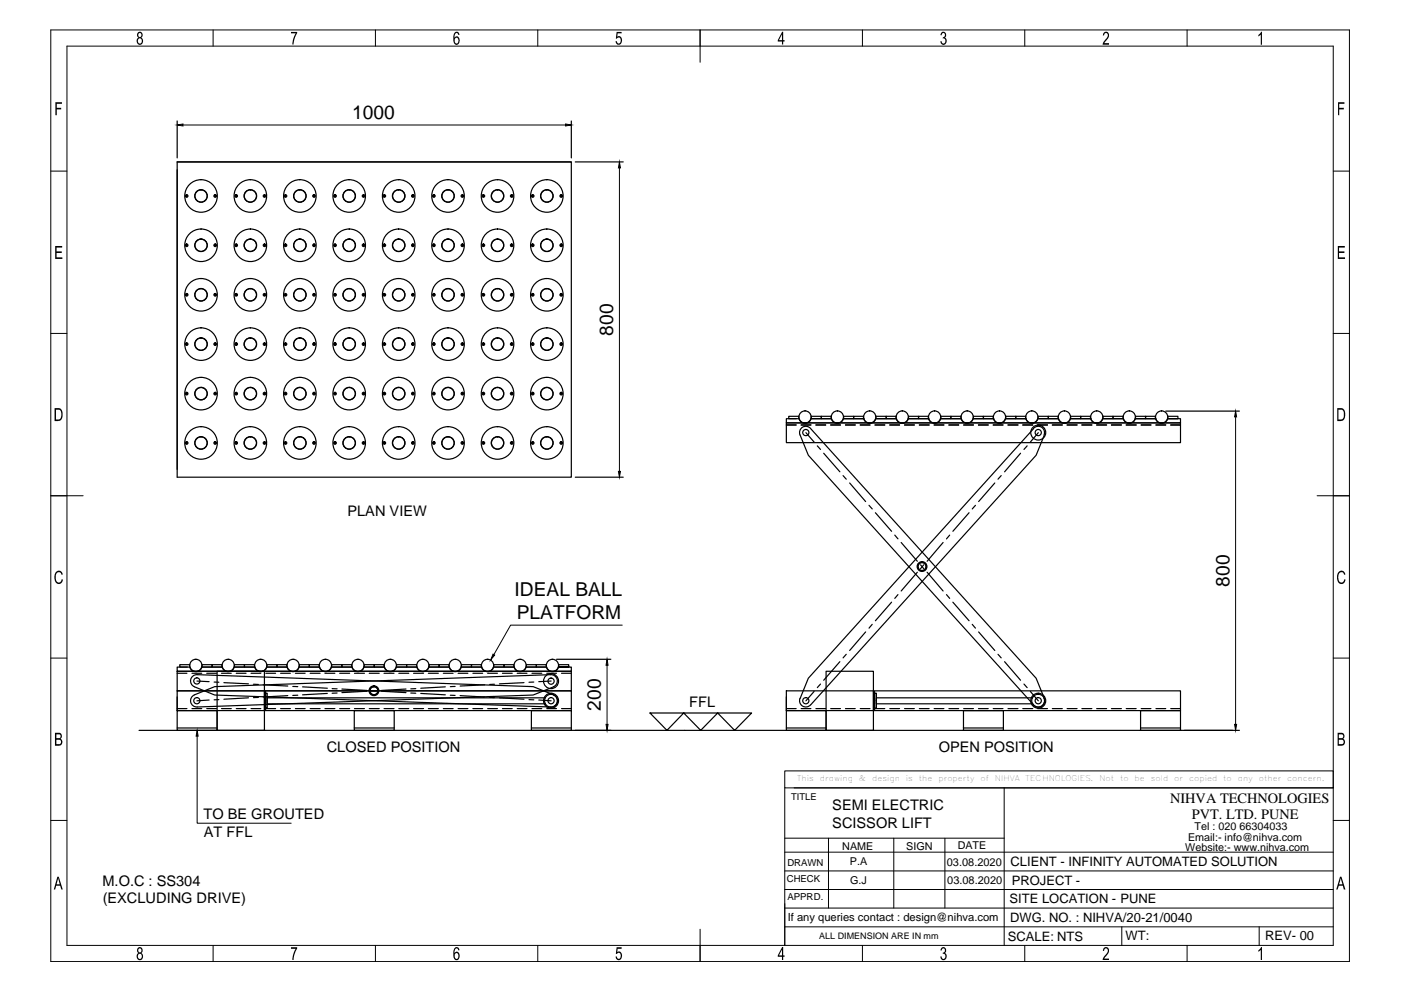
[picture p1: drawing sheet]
<svg xmlns="http://www.w3.org/2000/svg" width="297mm" height="210mm" viewBox="0 0 297 210" stroke-linecap="round" stroke-linejoin="round" font-family="sans-serif">
<!-- layer: 0 -->
<g fill="none" stroke="#000" stroke-width=".25">
<path d="M37.6 34.3h83.5v66.9h-83.5zM37.6 25.7v7.8M37.6 34.3h83.5M121.1 25.7v7.8M122 34.3h10.1M166.7 89.7h83.6v4.2h-83.6zM166.7 90.1h2.1M169.6 92.2l1.8 4.3 47.7 52.9a1.33 1.33 0 0 0 1.7 .3 1.33 1.33 0 0 0 .6-1.6M169.9 90.1h2M170.9 91.7l1.7 2M171.9 90.8a1.33 1.33 0 0 0-1.7-.2 1.33 1.33 0 0 0-.6 1.6M171.9 90.9l47.8 52.9 1.7 4.3"/>
<path d="M173 90.1h2.1M173.3 94.5l.7 .8M174.6 96.1l3.5 3.9M176.1 90.1h2.1M178.9 88.2a1.32 1.32 0 0 1-1.3 1.5 1.32 1.32 0 0 1-1.4-1.4h-2.1v.5h2.2h-4.3h2.1v-.5h-2.1a1.34 1.34 0 0 1-1.3 1.4 1.34 1.34 0 0 1-1.3-1.5l-2.2 .1v.5h2.2M178.9 88.3h2.1v.5h-2.2h4.3h-2.1v-.5h2.1M179.3 90.1h2M182.4 90.1h2.1M183.1 88.2a1.33 1.33 0 0 0 1.3 1.5 1.33 1.33 0 0 0 1.3-1.5M185.5 90.1h2.1M185.8 88.3h2.1v.5h-2.2h4.3h-2.1v-.5h2.1a1.34 1.34 0 0 0 1.3 1.4 1.34 1.34 0 0 0 1.3-1.5l2.1 .1v.5h-2.1h4.3h-2.2v-.5h2.2M188.7 90.1h2"/>
<path d="M191.8 90.1h2.1M194.9 90.1h2.1M196.8 88.2a1.33 1.33 0 0 0 1.4 1.5 1.33 1.33 0 0 0 1.3-1.5M198 90.1h2.1M199.5 88.3h2.1v.5h-2.1h4.3h-2.2v-.5h2.1M201.2 90.1h2.1M203.7 88.2a1.34 1.34 0 0 0 1.4 1.5 1.34 1.34 0 0 0 1.3-1.4h2.1v.5h-2.2h4.4h-2.2v-.5h2.1M204.3 90.1h2.1M207.4 90.1h2.1M210.6 90.1h2.1M210.6 88.2a1.34 1.34 0 0 0 1.3 1.5 1.34 1.34 0 0 0 1.3-1.4h2.2v.5h-2.2h4.3h-2.1v-.5h2.1M213.7 90.1h2.1"/>
<path d="M216.4 96.1l-3.4 3.9M216.8 90.1h2.2M217.4 88.2a1.33 1.33 0 0 0 1.4 1.5 1.33 1.33 0 0 0 1.3-1.5M217.8 94.5l-.7 .8M219.1 90.8a1.33 1.33 0 0 1 1.7-.2 1.33 1.33 0 0 1 .6 1.6M219.1 90.9l-47.7 52.9-1.8 4.3M220 90.1h2.1M220.1 88.3h2.2v.5h-2.2h4.3h-2.1v-.5h2M220.1 91.7l-1.6 2M221.4 92.2l-1.7 4.3-47.8 52.9M223.1 90.1h2.1M224.3 88.2a1.34 1.34 0 0 0 1.4 1.5 1.34 1.34 0 0 0 1.3-1.4h2.1v.5h-2.1h4.3h-2.2v-.5h2.1"/>
<path d="M226.2 90.1h2.2M229.4 90.1h2.1M231.2 88.2a1.34 1.34 0 0 0 1.3 1.5 1.34 1.34 0 0 0 1.4-1.4h2.1v.5h-2.2h4.3h-2.1v-.5h2.1a1.34 1.34 0 0 0 1.3 1.4 1.34 1.34 0 0 0 1.4-1.5l2.1 .1v.5h-2.2h4.3h-2.1v-.5h2.1a1.32 1.32 0 0 0 1.3 1.4 1.32 1.32 0 0 0 1.3-1.5M232.5 90.1h2.1M235.6 90.1h2.2M238.8 90.1h2.1M241.9 90.1h2.1M245.1 90.1h2.1M247.2 87.2h15.6M247.6 88.3h2.1v.5h-2.1h2.7v.9h-83.6v-.9h2.1M248.2 90.1h2.1M122 101.2h10.1"/>
<path d="M178.7 100.8l.7 .8M180.1 102.4l3.4 3.9M184.2 107.1l.7 .8M185.6 108.7l3.4 3.9M189.7 113.5l.7 .8M191.1 115l3.4 4M195.2 119.8l.6 .8M195.8 119.8l-.6 .8M200 115l-3.4 4M201.4 113.5l-.7 .8M205.5 108.7l-3.5 3.9M206.8 107.1l-.7 .8"/>
<path d="M210.9 102.4l-3.4 3.9M212.3 100.8l-.7 .8M118 139.8h11.5M179.4 138.7l-.7 .8M183.5 134l-3.4 3.9M184.9 132.4l-.7 .8M189 127.7l-3.4 3.9M190.4 126.1l-.7 .8M194.5 121.3l-3.4 4M196.6 121.3l3.4 4M200.7 126.1l.7 .8M202 127.7l3.5 3.9"/>
<path d="M206.1 132.4l.7 .8M207.5 134l3.4 3.9M211.6 138.7l.7 .8M29.5 154.9h233.3M37.6 142.3h83.5v4.2h-83.5zM37.6 146.5h83.5v4.2h-83.5zM37.6 150.7h8.4v4.2h-8.4zM37.6 147.7v3M37.6 150.2h2M37.6 154.3h8.4M37.6 142.7h2M40.2 140.9a1.33 1.33 0 0 0 1.3 1.5 1.33 1.33 0 0 0 1.3-1.5"/>
<path d="M40.2 140.9h-2.1v.5h2.1M40.7 150.2h2.1M40.7 142.7h2.1M41.2 147.3l4.3-1.7 71.3-2.6a1.35 1.35 0 0 1 1.3 1.1 1.35 1.35 0 0 1-.7 1.5l-4.4 1.8-71.2 2.5a1.33 1.33 0 0 1-1.4-1 1.33 1.33 0 0 1 .8-1.6M41.8 144.4l2.5 .1M42.9 140.9h2.1v.5h-2.2h4.3h-2.1v-.5h2.1M43.8 150.2h2.1M43.8 142.7h2.1M44.3 148.4l-2.5 .2M45.4 144.6l1 .1M46 142.3h10.1v12.6h-10.1zM46.4 148.3l-1 .1"/>
<path d="M47 150.2h2M47 142.7h2M47.1 140.9a1.33 1.33 0 0 0 1.3 1.5 1.33 1.33 0 0 0 1.3-1.5M47.5 144.7l5.2 .3M49.8 140.9h2v.5h-2.1h4.3h-2.2v-.5h2.1M50.1 150.2h2.1M50.1 142.7h2.1M52.7 148l-5.2 .3M53.2 150.2h2.1M53.2 142.7h2.1M53.7 145.1h1.1M54 140.9a1.33 1.33 0 0 0 1.3 1.5 1.33 1.33 0 0 0 1.3-1.5"/>
<path d="M54.8 147.9h-1.1M55.8 145.2l5.2 .3M56.1 146.6h.2v3.9h-.2zM56.3 147h.4v3.2h-.4zM56.4 150.2h2M56.4 142.7h2M56.6 140.9h2.1v.5h-2.1h4.3h-2.2v-.5h2.1M59.5 150.2h2.1M59.5 142.7h2.1M60.8 140.9a1.33 1.33 0 0 0 1.3 1.5 1.33 1.33 0 0 0 1.4-1.5M61 147.5l-5.2 .3M62.1 145.5l1 .1"/>
<path d="M62.6 150.2h2.1M62.6 142.7h2.1M63.1 147.4h-1M63.5 140.9h2.1v.5h-2.2h4.3h-2.1v-.5h2.1M64.1 145.6l5.3 .3M65.8 150.2h2.1M65.8 142.7h2.1M67.7 140.9a1.33 1.33 0 0 0 1.3 1.5 1.33 1.33 0 0 0 1.3-1.5M68.9 150.2h2.1M68.9 142.7h2.1M69.4 147l-5.3 .3M70.4 140.9h2.1v.5h-2.2h4.3h-2.1v-.5h2.1"/>
<path d="M70.4 146l1.1 .1M71.5 146.9l-1.1 .1M72 150.2h2.1M72 142.7h2.1M72.5 146.1l5.2 .3M74.6 140.9a1.33 1.33 0 0 0 1.3 1.5 1.33 1.33 0 0 0 1.3-1.5M75.1 150.7h8.5v4.2h-8.5zM75.1 154.3h8.5M75.2 150.2h2.1M75.2 142.7h2.1M77.2 140.9h2.1v.5h-2.1h4.3h-2.2v-.5h2.2M77.7 146.6l-5.2 .3"/>
<path d="M78.3 150.2h2.1M78.3 142.7h2.1M78.8 146.5h1M79.8 146.5h-1M80.9 146.6l5.2 .3M81.4 150.2h2.1M81.4 142.7h2.1M81.4 140.9a1.33 1.33 0 0 0 1.4 1.5 1.33 1.33 0 0 0 1.3-1.5M84.1 140.9h2.1v.5h-2.1h4.3h-2.2v-.5h2.1M84.6 150.2h2.1M84.6 142.7h2.1M86.1 146.1l-5.2 .3"/>
<path d="M87.1 146.9l1.1 .1M87.7 150.2h2.1M87.7 142.7h2.1M88.2 146l-1.1 .1M88.3 140.9a1.33 1.33 0 0 0 1.4 1.5 1.33 1.33 0 0 0 1.3-1.5M89.2 147l5.2 .3M90.8 150.2h2.1M90.8 142.7h2.1M91 140.9h2.1v.5h-2.2h4.4h-2.2v-.5h2.1M94 150.2h2.1M94 142.7h2.1M94.4 145.6l-5.2 .3"/>
<path d="M95.2 140.9a1.33 1.33 0 0 0 1.3 1.5 1.33 1.33 0 0 0 1.3-1.5M95.5 147.4h1M96.5 145.5l-1 .1M97.1 150.2h2.1M97.1 142.7h2.1M97.6 147.5l5.2 .3M97.8 140.9h2.2v.5h-2.2h4.3h-2.1v-.5h2.1M100.3 150.2h2M100.3 142.7h2M102 140.9a1.33 1.33 0 0 0 1.4 1.5 1.33 1.33 0 0 0 1.3-1.5M102.8 145.2l-5.2 .3M103.4 150.2h2.1"/>
<path d="M103.4 142.7h2.1M103.8 147.9h1M104.7 140.9h2.2v.5h-2.2h4.3h-2.1v-.5h2M104.8 145.1h-1M105.9 148l5.2 .3M106.5 150.2h2.1M106.5 142.7h2.1M108.9 140.9a1.33 1.33 0 0 0 1.4 1.5 1.33 1.33 0 0 0 1.3-1.5M109.7 150.2h2M109.7 142.7h2M111.1 144.7l-5.2 .3M111.6 140.9h2.1v.5h-2.1h4.3h-2.2v-.5h2.1"/>
<path d="M112.2 148.3l1 .1M112.7 150.7h8.4v4.2h-8.4zM112.7 154.3h8.4M112.8 150.2h2.1M112.8 142.7h2.1M113.2 144.6l-1 .1M114.2 148.4l2.7 .2M115.6 148h-58.9v1.2h58.9M115.8 140.9a1.33 1.33 0 0 0 1.3 1.5 1.33 1.33 0 0 0 1.4-1.5M115.9 150.2h2.1M115.9 142.7h2.1M116.9 144.4l-2.7 .1"/>
<path d="M117.4 147.3l-4.4-1.7-71.2-2.6a1.34 1.34 0 0 0-1.4 1.1 1.34 1.34 0 0 0 .8 1.5l4.3 1.8 71.3 2.5a1.33 1.33 0 0 0 1.3-1 1.33 1.33 0 0 0-.8-1.6M118.5 140.9h2.1v.5h-2.2h2.7v.9h-83.5v-.9h2.1M119.1 150.2h2M119.1 142.7h2M137.8 151.2h7.2l-3.6 3.7zM145 151.2h7.2l-3.6 3.7zM152.2 151.2h7.2l-3.6 3.7zM166.7 146.5h83.6v4.2h-83.6zM166.7 150.7h8.4v4.2h-8.4zM166.7 150.2h2.1M166.7 154.3h8.4M166.7 147.7v3"/>
<path d="M169.6 148.1a1.33 1.33 0 0 0 .6 1.6 1.33 1.33 0 0 0 1.7-.3M169.9 150.2h2M172.6 146.6l-1.7 2M173 150.2h2.1M174 145l-.7 .8M175.1 142.3h10.1v12.6h-10.1zM176.1 150.2h2.1M178.1 140.3l-3.5 3.9M179.3 150.2h2M182.4 150.2h2.1M185.2 146.6h.2v3.9h-.2zM185.5 150.2h2.1"/>
<path d="M188.7 150.2h2M191.8 150.2h2.1M194.9 150.2h2.1M198 150.2h2.1M201.2 150.2h2.1M204.3 150.7h8.4v4.2h-8.4zM204.3 154.3h8.4M204.3 150.2h2.1M207.4 150.2h2.1M210.6 150.2h2.1M213 140.3l3.4 3.9M213.7 150.2h2.1"/>
<path d="M216.8 150.2h2.2M217.1 145l.7 .8M218.5 146.6l1.6 2M219 148h-33.2v.6v-1.6h-.4v3.2h.4v-1.6v.6h33.2M220 150.2h2.1M223.1 150.2h2.1M226.2 150.2h2.2M229.4 150.2h2.1M232.5 150.2h2.1M235.6 150.2h2.2M238.8 150.2h2.1M241.8 150.7h8.5v4.2h-8.5z"/>
<path d="M241.8 154.3h8.5M241.9 150.2h2.1M245.1 150.2h2.1M248.2 150.2h2.1"/>
<circle cx="39.6" cy="52" r=".28"/>
<circle cx="39.6" cy="41.6" r=".28"/>
<circle cx="39.6" cy="41.6" r=".15"/>
<circle cx="39.6" cy="52" r=".15"/>
<circle cx="42.6" cy="41.6" r="3.5"/>
<circle cx="42.6" cy="52" r="3.5"/>
<circle cx="42.6" cy="52" r="1.33"/>
<circle cx="42.6" cy="41.6" r="1.33"/>
<circle cx="42.6" cy="52" r="1.29"/>
<circle cx="42.6" cy="41.6" r="1.29"/>
<circle cx="45.6" cy="41.6" r=".28"/>
<circle cx="45.6" cy="52" r=".28"/>
<circle cx="45.6" cy="41.6" r=".15"/>
<circle cx="45.6" cy="52" r=".15"/>
<circle cx="50.1" cy="41.6" r=".28"/>
<circle cx="50.1" cy="52" r=".28"/>
<circle cx="50.1" cy="52" r=".15"/>
<circle cx="50.1" cy="41.6" r=".15"/>
<circle cx="53.1" cy="52" r="3.5"/>
<circle cx="53.1" cy="41.6" r="3.5"/>
<circle cx="53.1" cy="41.6" r="1.33"/>
<circle cx="53.1" cy="52" r="1.33"/>
<circle cx="53.1" cy="41.6" r="1.29"/>
<circle cx="53.1" cy="52" r="1.29"/>
<circle cx="56.1" cy="41.6" r=".28"/>
<circle cx="56.1" cy="52" r=".28"/>
<circle cx="56.1" cy="52" r=".15"/>
<circle cx="56.1" cy="41.6" r=".15"/>
<circle cx="60.5" cy="41.6" r=".28"/>
<circle cx="60.5" cy="52" r=".28"/>
<circle cx="60.5" cy="52" r=".15"/>
<circle cx="60.5" cy="41.6" r=".15"/>
<circle cx="63.6" cy="41.6" r="3.5"/>
<circle cx="63.6" cy="52" r="3.5"/>
<circle cx="63.6" cy="52" r="1.33"/>
<circle cx="63.6" cy="41.6" r="1.33"/>
<circle cx="63.6" cy="41.6" r="1.29"/>
<circle cx="63.6" cy="52" r="1.29"/>
<circle cx="66.6" cy="41.6" r=".28"/>
<circle cx="66.6" cy="52" r=".28"/>
<circle cx="66.6" cy="52" r=".15"/>
<circle cx="66.6" cy="41.6" r=".15"/>
<circle cx="71" cy="52" r=".28"/>
<circle cx="71" cy="41.6" r=".28"/>
<circle cx="71" cy="52" r=".15"/>
<circle cx="71" cy="41.6" r=".15"/>
<circle cx="74" cy="41.6" r="3.5"/>
<circle cx="74" cy="52" r="3.5"/>
<circle cx="74" cy="52" r="1.33"/>
<circle cx="74" cy="41.6" r="1.33"/>
<circle cx="74" cy="41.6" r="1.29"/>
<circle cx="74" cy="52" r="1.29"/>
<circle cx="77.1" cy="52" r=".28"/>
<circle cx="77.1" cy="41.6" r=".28"/>
<circle cx="77.1" cy="52" r=".15"/>
<circle cx="77.1" cy="41.6" r=".15"/>
<circle cx="81.5" cy="41.6" r=".28"/>
<circle cx="81.5" cy="52" r=".28"/>
<circle cx="81.5" cy="52" r=".15"/>
<circle cx="81.5" cy="41.6" r=".15"/>
<circle cx="84.5" cy="41.6" r="3.5"/>
<circle cx="84.5" cy="52" r="3.5"/>
<circle cx="84.5" cy="41.6" r="1.33"/>
<circle cx="84.5" cy="52" r="1.33"/>
<circle cx="84.5" cy="52" r="1.29"/>
<circle cx="84.5" cy="41.6" r="1.29"/>
<circle cx="87.5" cy="52" r=".28"/>
<circle cx="87.5" cy="41.6" r=".28"/>
<circle cx="87.5" cy="52" r=".15"/>
<circle cx="87.5" cy="41.6" r=".15"/>
<circle cx="92" cy="41.6" r=".28"/>
<circle cx="92" cy="52" r=".28"/>
<circle cx="92" cy="52" r=".15"/>
<circle cx="92" cy="41.6" r=".15"/>
<circle cx="95" cy="41.6" r="3.5"/>
<circle cx="95" cy="52" r="3.5"/>
<circle cx="95" cy="41.6" r="1.33"/>
<circle cx="95" cy="52" r="1.33"/>
<circle cx="95" cy="52" r="1.29"/>
<circle cx="95" cy="41.6" r="1.29"/>
<circle cx="98" cy="52" r=".28"/>
<circle cx="98" cy="41.6" r=".28"/>
<circle cx="98" cy="52" r=".15"/>
<circle cx="98" cy="41.6" r=".15"/>
<circle cx="102.5" cy="41.6" r=".28"/>
<circle cx="102.5" cy="52" r=".28"/>
<circle cx="102.5" cy="41.6" r=".15"/>
<circle cx="102.5" cy="52" r=".15"/>
<circle cx="105.5" cy="52" r="3.5"/>
<circle cx="105.5" cy="41.6" r="3.5"/>
<circle cx="105.5" cy="52" r="1.33"/>
<circle cx="105.5" cy="41.6" r="1.33"/>
<circle cx="105.5" cy="41.6" r="1.29"/>
<circle cx="105.5" cy="52" r="1.29"/>
<circle cx="108.5" cy="41.6" r=".28"/>
<circle cx="108.5" cy="52" r=".28"/>
<circle cx="108.5" cy="52" r=".15"/>
<circle cx="108.5" cy="41.6" r=".15"/>
<circle cx="112.9" cy="41.6" r=".28"/>
<circle cx="112.9" cy="52" r=".28"/>
<circle cx="112.9" cy="52" r=".15"/>
<circle cx="112.9" cy="41.6" r=".15"/>
<circle cx="115.9" cy="52" r="3.5"/>
<circle cx="115.9" cy="41.6" r="3.5"/>
<circle cx="115.9" cy="52" r="1.33"/>
<circle cx="115.9" cy="41.6" r="1.33"/>
<circle cx="115.9" cy="41.6" r="1.29"/>
<circle cx="115.9" cy="52" r="1.29"/>
<circle cx="119" cy="41.6" r=".28"/>
<circle cx="119" cy="52" r=".28"/>
<circle cx="119" cy="52" r=".15"/>
<circle cx="119" cy="41.6" r=".15"/>
<circle cx="39.6" cy="73" r=".28"/>
<circle cx="39.6" cy="62.5" r=".28"/>
<circle cx="39.6" cy="73" r=".15"/>
<circle cx="39.6" cy="62.5" r=".15"/>
<circle cx="42.6" cy="62.5" r="3.5"/>
<circle cx="42.6" cy="73" r="3.5"/>
<circle cx="42.6" cy="73" r="1.33"/>
<circle cx="42.6" cy="62.5" r="1.33"/>
<circle cx="42.6" cy="73" r="1.29"/>
<circle cx="42.6" cy="62.5" r="1.29"/>
<circle cx="45.6" cy="62.5" r=".28"/>
<circle cx="45.6" cy="73" r=".28"/>
<circle cx="45.6" cy="73" r=".15"/>
<circle cx="45.6" cy="62.5" r=".15"/>
<circle cx="50.1" cy="62.5" r=".28"/>
<circle cx="50.1" cy="73" r=".28"/>
<circle cx="50.1" cy="62.5" r=".15"/>
<circle cx="50.1" cy="73" r=".15"/>
<circle cx="53.1" cy="73" r="3.5"/>
<circle cx="53.1" cy="62.5" r="3.5"/>
<circle cx="53.1" cy="73" r="1.33"/>
<circle cx="53.1" cy="62.5" r="1.33"/>
<circle cx="53.1" cy="73" r="1.29"/>
<circle cx="53.1" cy="62.5" r="1.29"/>
<circle cx="56.1" cy="62.5" r=".28"/>
<circle cx="56.1" cy="73" r=".28"/>
<circle cx="56.1" cy="73" r=".15"/>
<circle cx="56.1" cy="62.5" r=".15"/>
<circle cx="60.5" cy="73" r=".28"/>
<circle cx="60.5" cy="62.5" r=".28"/>
<circle cx="60.5" cy="73" r=".15"/>
<circle cx="60.5" cy="62.5" r=".15"/>
<circle cx="63.6" cy="62.5" r="3.5"/>
<circle cx="63.6" cy="73" r="3.5"/>
<circle cx="63.6" cy="73" r="1.33"/>
<circle cx="63.6" cy="62.5" r="1.33"/>
<circle cx="63.6" cy="73" r="1.29"/>
<circle cx="63.6" cy="62.5" r="1.29"/>
<circle cx="66.6" cy="73" r=".28"/>
<circle cx="66.6" cy="62.5" r=".28"/>
<circle cx="66.6" cy="73" r=".15"/>
<circle cx="66.6" cy="62.5" r=".15"/>
<circle cx="71" cy="73" r=".28"/>
<circle cx="71" cy="62.5" r=".28"/>
<circle cx="71" cy="73" r=".15"/>
<circle cx="71" cy="62.5" r=".15"/>
<circle cx="74" cy="62.5" r="3.5"/>
<circle cx="74" cy="73" r="3.5"/>
<circle cx="74" cy="62.5" r="1.33"/>
<circle cx="74" cy="73" r="1.33"/>
<circle cx="74" cy="73" r="1.29"/>
<circle cx="74" cy="62.5" r="1.29"/>
<circle cx="77.1" cy="73" r=".28"/>
<circle cx="77.1" cy="62.5" r=".28"/>
<circle cx="77.1" cy="73" r=".15"/>
<circle cx="77.1" cy="62.5" r=".15"/>
<circle cx="81.5" cy="62.5" r=".28"/>
<circle cx="81.5" cy="73" r=".28"/>
<circle cx="81.5" cy="62.5" r=".15"/>
<circle cx="81.5" cy="73" r=".15"/>
<circle cx="84.5" cy="73" r="3.5"/>
<circle cx="84.5" cy="62.5" r="3.5"/>
<circle cx="84.5" cy="73" r="1.33"/>
<circle cx="84.5" cy="62.5" r="1.33"/>
<circle cx="84.5" cy="62.5" r="1.29"/>
<circle cx="84.5" cy="73" r="1.29"/>
<circle cx="87.5" cy="73" r=".28"/>
<circle cx="87.5" cy="62.5" r=".28"/>
<circle cx="87.5" cy="73" r=".15"/>
<circle cx="87.5" cy="62.5" r=".15"/>
<circle cx="92" cy="62.5" r=".28"/>
<circle cx="92" cy="73" r=".28"/>
<circle cx="92" cy="73" r=".15"/>
<circle cx="92" cy="62.5" r=".15"/>
<circle cx="95" cy="73" r="3.5"/>
<circle cx="95" cy="62.5" r="3.5"/>
<circle cx="95" cy="62.5" r="1.33"/>
<circle cx="95" cy="73" r="1.33"/>
<circle cx="95" cy="73" r="1.29"/>
<circle cx="95" cy="62.5" r="1.29"/>
<circle cx="98" cy="62.5" r=".28"/>
<circle cx="98" cy="73" r=".28"/>
<circle cx="98" cy="73" r=".15"/>
<circle cx="98" cy="62.5" r=".15"/>
<circle cx="102.5" cy="62.5" r=".28"/>
<circle cx="102.5" cy="73" r=".28"/>
<circle cx="102.5" cy="62.5" r=".15"/>
<circle cx="102.5" cy="73" r=".15"/>
<circle cx="105.5" cy="73" r="3.5"/>
<circle cx="105.5" cy="62.5" r="3.5"/>
<circle cx="105.5" cy="73" r="1.33"/>
<circle cx="105.5" cy="62.5" r="1.33"/>
<circle cx="105.5" cy="73" r="1.29"/>
<circle cx="105.5" cy="62.5" r="1.29"/>
<circle cx="108.5" cy="62.5" r=".28"/>
<circle cx="108.5" cy="73" r=".28"/>
<circle cx="108.5" cy="62.5" r=".15"/>
<circle cx="108.5" cy="73" r=".15"/>
<circle cx="112.9" cy="62.5" r=".28"/>
<circle cx="112.9" cy="73" r=".28"/>
<circle cx="112.9" cy="62.5" r=".15"/>
<circle cx="112.9" cy="73" r=".15"/>
<circle cx="115.9" cy="73" r="3.5"/>
<circle cx="115.9" cy="62.5" r="3.5"/>
<circle cx="115.9" cy="62.5" r="1.33"/>
<circle cx="115.9" cy="73" r="1.33"/>
<circle cx="115.9" cy="73" r="1.29"/>
<circle cx="115.9" cy="62.5" r="1.29"/>
<circle cx="119" cy="73" r=".28"/>
<circle cx="119" cy="62.5" r=".28"/>
<circle cx="119" cy="62.5" r=".15"/>
<circle cx="119" cy="73" r=".15"/>
<circle cx="39.6" cy="93.9" r=".28"/>
<circle cx="39.6" cy="83.5" r=".28"/>
<circle cx="39.6" cy="93.9" r=".15"/>
<circle cx="39.6" cy="83.5" r=".15"/>
<circle cx="42.6" cy="93.9" r="3.5"/>
<circle cx="42.6" cy="83.5" r="3.5"/>
<circle cx="42.6" cy="83.5" r="1.33"/>
<circle cx="42.6" cy="93.9" r="1.33"/>
<circle cx="42.6" cy="83.5" r="1.29"/>
<circle cx="42.6" cy="93.9" r="1.29"/>
<circle cx="45.6" cy="93.9" r=".28"/>
<circle cx="45.6" cy="83.5" r=".28"/>
<circle cx="45.6" cy="93.9" r=".15"/>
<circle cx="45.6" cy="83.5" r=".15"/>
<circle cx="50.1" cy="83.5" r=".28"/>
<circle cx="50.1" cy="93.9" r=".28"/>
<circle cx="50.1" cy="93.9" r=".15"/>
<circle cx="50.1" cy="83.5" r=".15"/>
<circle cx="53.1" cy="83.5" r="3.5"/>
<circle cx="53.1" cy="93.9" r="3.5"/>
<circle cx="53.1" cy="93.9" r="1.33"/>
<circle cx="53.1" cy="83.5" r="1.33"/>
<circle cx="53.1" cy="83.5" r="1.29"/>
<circle cx="53.1" cy="93.9" r="1.29"/>
<circle cx="56.1" cy="83.5" r=".28"/>
<circle cx="56.1" cy="93.9" r=".28"/>
<circle cx="56.1" cy="93.9" r=".15"/>
<circle cx="56.1" cy="83.5" r=".15"/>
<circle cx="60.5" cy="93.9" r=".28"/>
<circle cx="60.5" cy="83.5" r=".28"/>
<circle cx="60.5" cy="93.9" r=".15"/>
<circle cx="60.5" cy="83.5" r=".15"/>
<circle cx="63.6" cy="83.5" r="3.5"/>
<circle cx="63.6" cy="93.9" r="3.5"/>
<circle cx="63.6" cy="93.9" r="1.33"/>
<circle cx="63.6" cy="83.5" r="1.33"/>
<circle cx="63.6" cy="83.5" r="1.29"/>
<circle cx="63.6" cy="93.9" r="1.29"/>
<circle cx="66.6" cy="93.9" r=".28"/>
<circle cx="66.6" cy="83.5" r=".28"/>
<circle cx="66.6" cy="93.9" r=".15"/>
<circle cx="66.6" cy="83.5" r=".15"/>
<circle cx="71" cy="93.9" r=".28"/>
<circle cx="71" cy="83.5" r=".28"/>
<circle cx="71" cy="93.9" r=".15"/>
<circle cx="71" cy="83.5" r=".15"/>
<circle cx="74" cy="83.5" r="3.5"/>
<circle cx="74" cy="93.9" r="3.5"/>
<circle cx="74" cy="83.5" r="1.33"/>
<circle cx="74" cy="93.9" r="1.33"/>
<circle cx="74" cy="93.9" r="1.29"/>
<circle cx="74" cy="83.5" r="1.29"/>
<circle cx="77.1" cy="83.5" r=".28"/>
<circle cx="77.1" cy="93.9" r=".28"/>
<circle cx="77.1" cy="93.9" r=".15"/>
<circle cx="77.1" cy="83.5" r=".15"/>
<circle cx="81.5" cy="93.9" r=".28"/>
<circle cx="81.5" cy="83.5" r=".28"/>
<circle cx="81.5" cy="93.9" r=".15"/>
<circle cx="81.5" cy="83.5" r=".15"/>
<circle cx="84.5" cy="83.5" r="3.5"/>
<circle cx="84.5" cy="93.9" r="3.5"/>
<circle cx="84.5" cy="83.5" r="1.33"/>
<circle cx="84.5" cy="93.9" r="1.33"/>
<circle cx="84.5" cy="83.5" r="1.29"/>
<circle cx="84.5" cy="93.9" r="1.29"/>
<circle cx="87.5" cy="93.9" r=".28"/>
<circle cx="87.5" cy="83.5" r=".28"/>
<circle cx="87.5" cy="83.5" r=".15"/>
<circle cx="87.5" cy="93.9" r=".15"/>
<circle cx="92" cy="93.9" r=".28"/>
<circle cx="92" cy="83.5" r=".28"/>
<circle cx="92" cy="83.5" r=".15"/>
<circle cx="92" cy="93.9" r=".15"/>
<circle cx="95" cy="83.5" r="3.5"/>
<circle cx="95" cy="93.9" r="3.5"/>
<circle cx="95" cy="93.9" r="1.33"/>
<circle cx="95" cy="83.5" r="1.33"/>
<circle cx="95" cy="93.9" r="1.29"/>
<circle cx="95" cy="83.5" r="1.29"/>
<circle cx="98" cy="83.5" r=".28"/>
<circle cx="98" cy="93.9" r=".28"/>
<circle cx="98" cy="93.9" r=".15"/>
<circle cx="98" cy="83.5" r=".15"/>
<circle cx="102.5" cy="93.9" r=".28"/>
<circle cx="102.5" cy="83.5" r=".28"/>
<circle cx="102.5" cy="83.5" r=".15"/>
<circle cx="102.5" cy="93.9" r=".15"/>
<circle cx="105.5" cy="83.5" r="3.5"/>
<circle cx="105.5" cy="93.9" r="3.5"/>
<circle cx="105.5" cy="93.9" r="1.33"/>
<circle cx="105.5" cy="83.5" r="1.33"/>
<circle cx="105.5" cy="83.5" r="1.29"/>
<circle cx="105.5" cy="93.9" r="1.29"/>
<circle cx="108.5" cy="83.5" r=".28"/>
<circle cx="108.5" cy="93.9" r=".28"/>
<circle cx="108.5" cy="93.9" r=".15"/>
<circle cx="108.5" cy="83.5" r=".15"/>
<circle cx="112.9" cy="93.9" r=".28"/>
<circle cx="112.9" cy="83.5" r=".28"/>
<circle cx="112.9" cy="93.9" r=".15"/>
<circle cx="112.9" cy="83.5" r=".15"/>
<circle cx="115.9" cy="93.9" r="3.5"/>
<circle cx="115.9" cy="83.5" r="3.5"/>
<circle cx="115.9" cy="93.9" r="1.33"/>
<circle cx="115.9" cy="83.5" r="1.33"/>
<circle cx="115.9" cy="93.9" r="1.29"/>
<circle cx="115.9" cy="83.5" r="1.29"/>
<circle cx="119" cy="93.9" r=".28"/>
<circle cx="119" cy="83.5" r=".28"/>
<circle cx="119" cy="93.9" r=".15"/>
<circle cx="119" cy="83.5" r=".15"/>
<circle cx="170.7" cy="88.4" r="1.29"/>
<circle cx="170.9" cy="91.7" r=".66"/>
<circle cx="177.5" cy="88.4" r="1.29"/>
<circle cx="184.4" cy="88.4" r="1.29"/>
<circle cx="191.3" cy="88.4" r="1.29"/>
<circle cx="198.2" cy="88.4" r="1.29"/>
<circle cx="205.1" cy="88.4" r="1.29"/>
<circle cx="211.9" cy="88.4" r="1.29"/>
<circle cx="218.8" cy="88.4" r="1.29"/>
<circle cx="220.1" cy="91.7" r="1.59"/>
<circle cx="220.1" cy="91.7" r=".66"/>
<circle cx="225.7" cy="88.4" r="1.29"/>
<circle cx="232.5" cy="88.4" r="1.29"/>
<circle cx="239.4" cy="88.4" r="1.29"/>
<circle cx="246.3" cy="88.4" r="1.29"/>
<circle cx="195.5" cy="120.1" r=".91"/>
<circle cx="195.5" cy="120.1" r=".83"/>
<circle cx="195.5" cy="120.1" r="1.04"/>
<circle cx="41.5" cy="141.1" r="1.29"/>
<circle cx="41.7" cy="148.6" r=".66"/>
<circle cx="41.7" cy="144.4" r=".66"/>
<circle cx="48.4" cy="141.1" r="1.29"/>
<circle cx="55.3" cy="141.1" r="1.29"/>
<circle cx="62.1" cy="141.1" r="1.29"/>
<circle cx="69" cy="141.1" r="1.29"/>
<circle cx="75.9" cy="141.1" r="1.29"/>
<circle cx="79.3" cy="146.5" r=".91"/>
<circle cx="79.3" cy="146.5" r=".83"/>
<circle cx="79.3" cy="146.5" r="1.04"/>
<circle cx="82.8" cy="141.1" r="1.29"/>
<circle cx="89.7" cy="141.1" r="1.29"/>
<circle cx="96.5" cy="141.1" r="1.29"/>
<circle cx="103.4" cy="141.1" r="1.29"/>
<circle cx="110.3" cy="141.1" r="1.29"/>
<circle cx="116.8" cy="144.4" r="1.59"/>
<circle cx="116.8" cy="148.6" r="1.59"/>
<circle cx="116.8" cy="148.6" r="1.38"/>
<circle cx="116.8" cy="144.4" r=".66"/>
<circle cx="116.8" cy="148.6" r=".66"/>
<circle cx="117.1" cy="141.1" r="1.29"/>
<circle cx="170.9" cy="148.6" r=".66"/>
<circle cx="220.1" cy="148.6" r="1.59"/>
<circle cx="220.1" cy="148.6" r="1.38"/>
<circle cx="220.1" cy="148.6" r=".66"/>
</g>
<g fill="none" stroke="#000" stroke-width=".21">
<path d="M10.8 6.4h275.3v197.5h-275.3zM14.2 9.8h268.5v190.6h-268.5zM45.2 6.4v3.4M79.6 6.4v3.4M114 6.4v3.4M148.4 6.4v6.8M182.9 6.4v3.4M217.3 6.4v3.4M251.7 6.4v3.4M10.8 36.3h3.4M38.8 26.5h81.1M131.3 35.6v64.3"/>
<path d="M282.7 36.3h3.4M10.8 70.7h3.4M282.7 70.7h3.4M262 88.4v65.2M10.8 105.1h6.8M279.2 105.1h6.9M10.8 139.5h3.4M131.9 132.5h-23.6l-3.6 6.3M282.7 139.5h3.4M41.8 156.1v18.4h19.9M128.7 141.1v12.5M10.8 173.9h3.4"/>
<path d="M166.4 163.4h116.3v3.6h-116.3zM166.4 167v33.4M166.4 177.7h46.5M168.4 167h114.3M175.7 177.7v14.8M189.5 177.7v14.8M200.3 177.7v14.8M212.9 167v33.4M282.7 173.9h3.4M148.4 197v6.9M166.4 192.5h116.3M166.4 188.6h116.3"/>
<path d="M166.4 184.7h116.3M166.4 180.7h116.3M166.4 196.5h116.3M237.8 196.5v3.9M267 196.5v3.9M45.2 200.4v3.5M79.6 200.4v3.5M114 200.4v3.5M182.9 200.4v3.5M217.3 200.4v3.5M251.7 200.4v3.5"/>
</g>
<path d="M37.6 26.5l1.2-.2v.4zM119.9 26.3l1.2 .2-1.2 .2zM131.3 34.3l.2 1.3h-.4zM131.1 99.9h.4l-.2 1.3zM262 87.2l.2 1.2h-.4zM104.5 138.7l.4 .2-.8 1zM41.8 154.9l.2 1.2h-.4zM128.5 153.6h.4l-.2 1.3zM128.7 139.8l.2 1.3h-.4zM261.8 153.6h.4l-.2 1.3z" fill="#000" stroke="#000" stroke-width=".21"/>
<g fill="#000">
<path d="M61.7 6.8h1.3l-.6 1.5-.2 1.1h-.2l.1-.8 .6-1.5h-1zM130.7 6.8h1.1v.3h-.8l-.1 .7 .1-.1h.4l.4 .3 .1 .3-.1 .8-.4 .4-.5-.1-.4-.5v-.2h.3l.1 .4 .3 .1 .3-.1 .1-.5-.3-.6-.7 .2zM199.7 6.8l.5-.1 .3 .3v.7a.31 .31 0 0 0-.1 .4 .31 .31 0 0 0 .3 .2v.7l-.4 .5-.6-.1-.3-.6 .2-.1 .2 .4a.53 .53 0 0 0 .7-.3 .53 .53 0 0 0-.4-.7l-.2 .1v-.3l.4-.2v-.3a.36 .36 0 0 0-.4-.4 .36 .36 0 0 0-.2 .5h-.3v-.2zM234.1 6.9l.6-.2 .4 .4v.7l-1 1.3h1v.4h-1.3l.1-.6 1-1.3-.1-.4-.3-.2-.3 .1-.1 .4h-.3zM267.3 6.8l.3-.1v2.8h-.3v-2.2l-.5 .4v-.3zM11.7 21.7h1.4v.3h-1.1v.9h1v.3h-1v1.2h-.3zM283.7 21.7h1.3v.3h-1.1v.9h1v.3h-1v1.2h-.2zM11.7 52.2h1.5v.3h-1.2v.8h1.1v.3h-1.1v1h1.2v.3h-1.5zM283.6 52.2h1.5v.3h-1.2v.8h1.1v.3h-1.1v1h1.3v.3h-1.6zM11.8 121.4l.4-.4h.4l.6 .5 .1 .3-.2 .1-.4-.6h-.4l-.3 .2-.2 .5 .1 1 .2 .4 .6 .1 .3-.3 .1-.4 .2 .1-.1 .5-.3 .3-.7 .1-.5-.5-.2-1.2zM283.7 121.4l.5-.4h.3l.4 .1 .3 .4 .1 .3-.3 .1-.3-.5-.5-.1-.4 .6v1.1l.4 .5 .5-.1 .3-.6 .3 .1-.5 .8h-.8l-.4-.5-.1-1.2zM61.7 200.8h1.3l-.6 1.7-.2 1h-.2v-.6l.4-1.2 .3-.5h-1z"/>
<path d="M130.7 200.8h1.1v.4h-.8l-.1 .7 .2-.2 .4 .1 .4 .6-.1 .7-.3 .4h-.7l-.3-.7h.3v.1a.44 .44 0 0 0 .7 .3 .44 .44 0 0 0 .1-.7l-.1-.3a.4 .4 0 0 0-.4-.2 .4 .4 0 0 0-.3 .3l-.2-.1zM199.6 201l.3-.2h.4l.3 .5-.1 .5a.19 .19 0 0 0-.1 .2 .19 .19 0 0 0 .1 .2l.2 .4-.2 .7-.3 .3-.6-.1-.2-.7h.2l.1 .4 .3 .1 .4-.2v-.7l-.2-.2-.3 .1v-.3l.4-.2v-.4a.35 .35 0 0 0-.4-.3 .35 .35 0 0 0-.2 .4h-.3zM233.9 201.1l.7-.3 .5 .4v.7l-1 1.3h1v.3h-1.3l.1-.5 1-1.3-.1-.4-.2-.2-.4 .1-.1 .4h-.3zM267.3 200.8h.3v2.7h-.3v-2.1l-.5 .4v-.3z"/>
<path d="M29.2 6.9l.3-.2 .5 .1 .2 .4v.5a.21 .21 0 0 0-.2 .3 .21 .21 0 0 0 .2 .2l.1 .7-.1 .4-.5 .2-.4-.1-.3-.6v-.5l.4-.3-.3-.4zM29.3 7.4a.4 .4 0 0 0 .8 0 .4 .4 0 0 0-.8 0zM29.4 8.2l-.2 .4 .1 .4a.47 .47 0 0 0 .7 0 .47 .47 0 0 0 0-.7l-.2-.2z"/>
<path d="M96.5 6.8h.7l.2 .6h-.2a.39 .39 0 0 0-.5-.4 .39 .39 0 0 0-.3 .5v.5l.2-.3h.4l.4 .5v.9l-.5 .4-.6-.2-.2-.6 .1-1.3zM96.7 8l-.3 .3v.5l.2 .3a.48 .48 0 0 0 .6-.1 .48 .48 0 0 0 0-.6l-.2-.4z"/>
<path d="M165.8 6.7h.2v1.8h.3v.3h-.3v.6h-.2v-.6h-.9v-.3zM165.8 7.3l-.6 1.2h.6z"/>
<path d="M11.6 86.5h1l.5 .5 .2 1.3-.3 .7-.4 .2-1 .1zM11.9 86.9v2h.7l.4-.5-.1-1.2-.3-.3z"/>
<path d="M283.5 86.5l1.2 .1 .4 .4 .1 1.5-.3 .6-.3 .1-1.1 .1zM283.8 86.9v2h.7l.4-.6-.1-1.1-.3-.3z"/>
<path d="M11.7 155.4h1.1l.3 .6-.1 .5a.22 .22 0 0 0-.1 .2 .22 .22 0 0 0 .2 .2l.1 .6-.3 .5-1.2 .1zM12 155.7v.8l.8-.1-.1-.7zM12 156.8v1h.7l.2-.2v-.5l-.1-.2z"/>
<path d="M283.6 155.4h1.2l.2 .4v.6a.28 .28 0 0 0-.2 .3 .28 .28 0 0 0 .3 .2l.1 .5-.3 .6-1.3 .1zM283.9 155.7v.8h.5a.41 .41 0 0 0 .4-.5 .41 .41 0 0 0-.5-.3zM283.9 156.8v1l.9-.2 .1-.5-.2-.2z"/>
<path d="M12.2 185.9h.3l.8 2.7h-.3l-.2-.8h-.9l-.2 .8h-.3zM12.3 186.2l-.3 1.3h.7z"/>
<path d="M284.1 185.9h.3l.9 2.7h-.4l-.2-.8h-.8l-.3 .8h-.3zM284.2 186.2l-.3 1.3h.7z"/>
<path d="M29.2 201l.5-.2 .5 .4v.5l-.3 .4 .3 .2 .1 .7-.3 .5-.6 .1-.3-.3-.1-.4 .1-.6a.28 .28 0 0 0 .2-.2 .28 .28 0 0 0-.2-.3v-.5zM29.3 201.5a.4 .4 0 0 0 .8 0 .4 .4 0 0 0-.8 0zM29.4 202.3l-.2 .6 .2 .3 .2 .1a.52 .52 0 0 0 .5-.6 .52 .52 0 0 0-.7-.4z"/>
<path d="M96.3 201.1l.6-.3 .4 .2 .1 .5h-.2l-.1-.2a.38 .38 0 0 0-.5-.1 .38 .38 0 0 0-.2 .4v.5l.2-.3h.3l.5 .5v.7l-.4 .6-.6-.1-.2-.5-.1-1.3zM96.6 202.1l-.2 .3 .1 .7a.45 .45 0 0 0 .6 0 .45 .45 0 0 0 .1-.6l-.2-.4z"/>
<path d="M165.8 200.8h.2v1.8h.3v.3h-.3v.6h-.2v-.6h-.9v-.3zM165.8 201.3l-.6 1.3h.6z"/>
</g>
<g font-size="4.1">
<text x="74.7" y="25.2">1000</text>
<text x="130" y="71.2" transform="rotate(-90 130 71.2)">800</text>
<text x="260.7" y="124.4" transform="rotate(-90 260.7 124.4)">800</text>
<text x="109.1" y="126.3">IDEAL BALL</text>
<text x="109.6" y="131.2">PLATFORM</text>
<text x="127.4" y="150.7" transform="rotate(-90 127.4 150.7)">200</text>
</g>
<g font-size="3.1">
<text x="73.7" y="109.4">PLAN VIEW</text>
<text x="146.1" y="149.8">FFL</text>
<text x="69.3" y="159.4">CLOSED POSITION</text>
<text x="199" y="159.4">OPEN POSITION</text>
<text x="43.2" y="173.7">TO BE GROUTED</text>
<text x="176.5" y="171.8">SEMI ELECTRIC</text>
<text x="43.2" y="177.5">AT FFL</text>
<text x="176.5" y="175.6">SCISSOR LIFT</text>
<text x="21.7" y="187.7">M.O.C : SS304</text>
<text x="21.8" y="191.5">(EXCLUDING DRIVE)</text>
</g>
<g font-size="3">
<text x="248.1" y="170.3">NIHVA TECHNOLOGIES</text>
<text x="252.7" y="173.7">PVT. LTD. PUNE</text>
</g>
<g font-size="2.8">
<text x="214.3" y="183.6">CLIENT - INFINITY AUTOMATED SOLUTION</text>
<text x="214.1" y="191.5">SITE LOCATION - PUNE</text>
<text x="214.5" y="187.6">PROJECT -</text>
<text x="214.2" y="195.5">DWG. NO. : NIHVA/20-21/0040</text>
<text x="213.7" y="199.4">SCALE: NTS</text>
<text x="238.6" y="199.4">WT:</text>
<text x="268.2" y="199.4">REV- 00</text>
</g>
<text font-size="2.4" x="167" y="195.2">If any queries contact : design@nihva.com</text>
<g font-size="2.3">
<text x="251.9" y="178.3">Email:- info@nihva.com</text>
<text x="253.3" y="176">Tel : 020 66304033</text>
<text x="178.6" y="180.1">NAME</text>
<text x="180.2" y="183.5">P.A</text>
<text x="192.1" y="180.1">SIGN</text>
<text x="200.8" y="183.5">03.08.2020</text>
<text x="203" y="180.1">DATE</text>
<text x="251.3" y="180.4">Website:- www.nihva.com</text>
<text x="180.2" y="187.5">G.J</text>
<text x="200.8" y="187.5">03.08.2020</text>
</g>
<g font-size="2">
<text x="167.7" y="169.6">TITLE</text>
<text x="166.9" y="183.5">DRAWN</text>
<text x="166.8" y="187">CHECK</text>
<text x="166.9" y="190.9">APPRD.</text>
</g>
<text font-size="1.9" x="173.7" y="199.1">ALL DIMENSION ARE IN mm</text>
<g font-size="1.7">
<text x="169" y="165.7">This</text>
<text x="173.8" y="165.7">drawing</text>
<text x="182.1" y="165.7">&amp;</text>
<text x="184.9" y="165.7">design</text>
<text x="192.1" y="165.7">is</text>
<text x="194.8" y="165.7">the</text>
<text x="199" y="165.7">property</text>
<text x="207.9" y="165.7">of</text>
<text x="210.9" y="165.7">NIHVA</text>
<text x="217.5" y="165.7">TECHNOLOGIES.</text>
<text x="233.1" y="165.7">Not</text>
<text x="237.5" y="165.7">to</text>
<text x="240.6" y="165.7">be</text>
<text x="244" y="165.7">sold</text>
<text x="249" y="165.7">or</text>
<text x="252.1" y="165.7">copied</text>
<text x="259.3" y="165.7">to</text>
<text x="262.4" y="165.7">any</text>
<text x="266.9" y="165.7">other</text>
<text x="272.9" y="165.7">concern.</text>
</g>
</svg>
